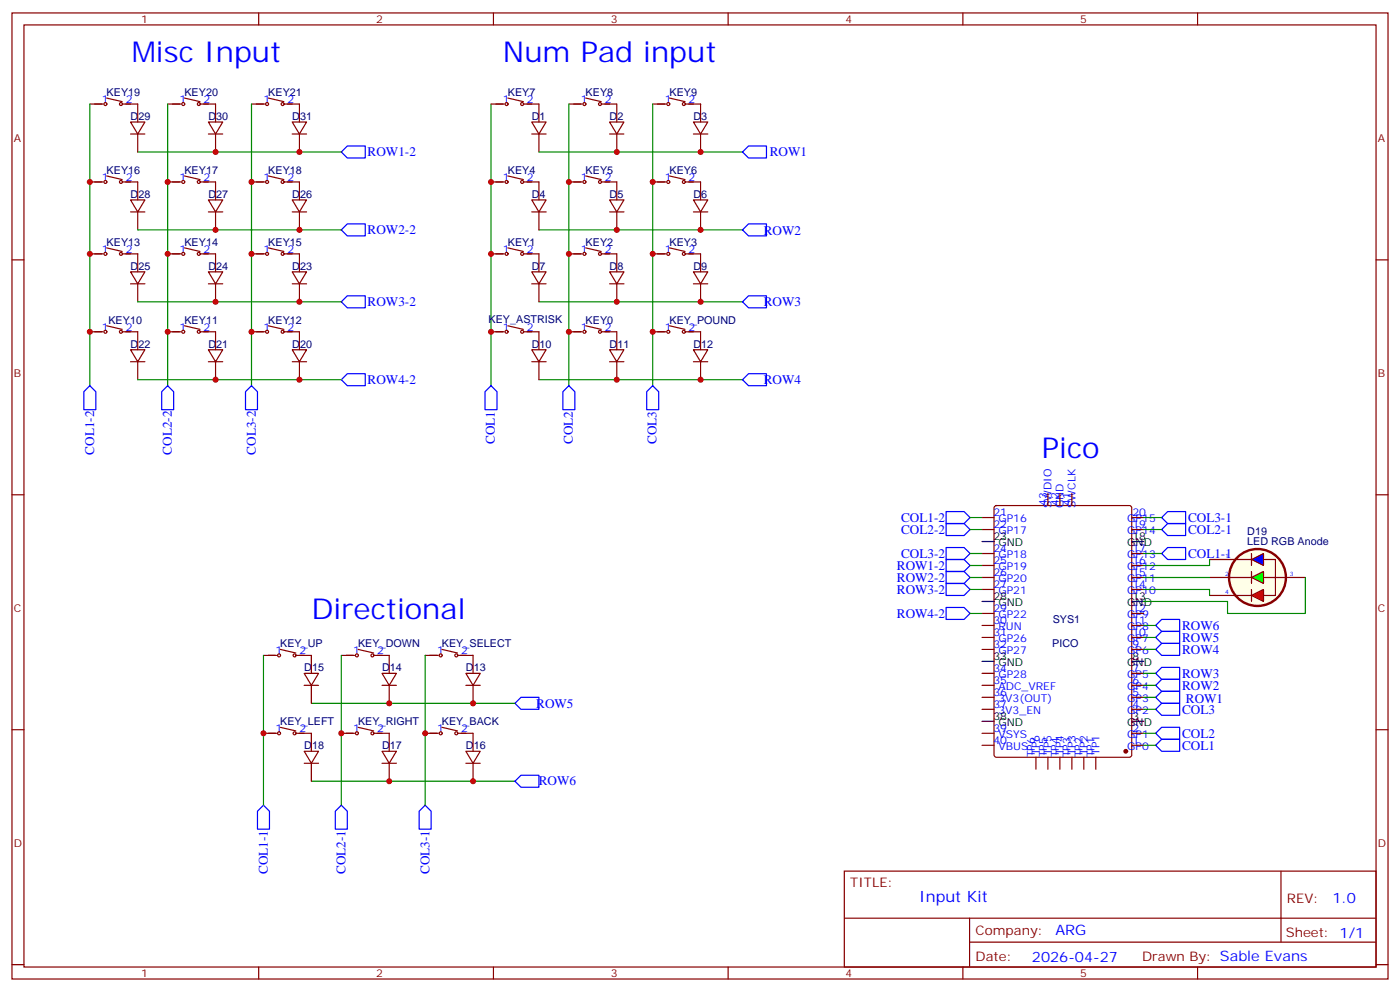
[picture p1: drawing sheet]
<svg xmlns="http://www.w3.org/2000/svg" width="412mm" height="292mm" viewBox="0 0 412 292" stroke-linecap="round" stroke-linejoin="round" font-family="sans-serif">
<g fill="none" stroke="#870000" stroke-width=".35">
<path d="M3.5 3.8h405.4v284.3h-405.4zM7.1 7.3h398.2v277.3h-398.2zM76.2 3.8v3.5M145.3 3.8v3.5M214.5 3.8v3.5M283.6 3.8v3.5M352.8 3.8v3.5M144.6 30.6h3.9M149.6 28.9l4.6 1M154.2 30.6h4.5v5.3M156.6 35.9h4.3l-2.2 3.5zM156.6 39.4h4.3"/>
<path d="M158.7 39.4v5.3M167.6 30.6h3.8M172.5 28.9l4.6 1M177.1 30.6h4.6v5.3M179.6 35.9h4.2l-2.1 3.5zM179.6 39.4h4.2M181.7 39.4v5.3M192.3 30.6h3.8M197.2 28.9l4.6 1M201.8 30.6h4.6v5.3M204.3 35.9h4.2l-2.1 3.5zM204.3 39.4h4.2"/>
<path d="M206.4 39.4v5.3M144.6 53.6h3.9M149.6 51.8l4.6 1M154.2 53.6h4.5v5.2M156.6 58.8h4.3l-2.2 3.6zM167.6 53.6h3.8M172.5 51.8l4.6 1M177.1 53.6h4.6v5.2M179.6 58.8h4.2l-2.1 3.6zM192.3 53.6h3.8M197.2 51.8l4.6 1M201.8 53.6h4.6v5.2"/>
<path d="M204.3 58.8h4.2l-2.1 3.6zM3.5 76.5h3.6M144.6 74.7h3.9M149.6 73l4.6 1M154.2 74.7h4.5v5.3M156.6 62.4h4.3M158.7 62.4v5.3M167.6 74.7h3.8M172.5 73l4.6 1M177.1 74.7h4.6v5.3M179.6 62.4h4.2M181.7 62.4v5.3"/>
<path d="M192.3 74.7h3.8M197.2 73l4.6 1M201.8 74.7h4.6v5.3M204.3 62.4h4.2M206.4 62.4v5.3M405.3 76.5h3.6M144.6 97.6h3.9M149.6 95.9l4.6 1M154.2 97.6h4.5v5.3M156.6 80h4.3l-2.2 3.5zM156.6 83.5h4.3M158.7 83.5v5.3"/>
<path d="M167.6 97.6h3.8M172.5 95.9l4.6 1M177.1 97.6h4.6v5.3M179.6 80h4.2l-2.1 3.5zM179.6 83.5h4.2M181.7 83.5v5.3M192.3 97.6h3.8M197.2 95.9l4.6 1M201.8 97.6h4.6v5.3M204.3 80h4.2l-2.1 3.5zM204.3 83.5h4.2M206.4 83.5v5.3"/>
<path d="M156.6 102.9h4.3l-2.2 3.6zM156.6 106.5h4.3M158.7 106.5v5.3M179.6 102.9h4.2l-2.1 3.6zM179.6 106.5h4.2M181.7 106.5v5.3M204.3 102.9h4.2l-2.1 3.6zM204.3 106.5h4.2M206.4 106.5v5.3M3.5 145.6h3.6M289.3 155.9h3.5M289.3 152.3h3.5"/>
<path d="M293 149l.5-.2h39.2l.6 .4 .1 73-.5 .6-39.4 .1-.6-.5-.1-72.9zM308.7 145.3v3.5M312.2 145.3v3.5M315.7 145.3v3.5M333.4 155.9h3.5M333.4 152.3h3.5M405.3 145.6h3.6M289.3 173.5h3.5M289.3 170h3.5M289.3 166.4h3.5M289.3 162.9h3.5M333.4 173.5h3.5"/>
<path d="M333.4 170h3.5M333.4 166.4h3.5M333.4 162.9h3.5M77.6 192.9h3.9M82.5 191.1l4.6 1.1M87.1 192.9h4.6v5.3M89.6 198.2h4.2l-2.1 3.5zM100.5 192.9h3.9M105.5 191.1l4.6 1.1M110.1 192.9h4.6v5.3M112.5 198.2h4.3l-2.1 3.5zM125.2 192.9h3.9"/>
<path d="M130.2 191.1l4.6 1.1M134.8 192.9h4.5v5.3M137.2 198.2h4.3l-2.2 3.5zM289.3 198.2h3.5M289.3 191.1h3.5M289.3 187.6h3.5M289.3 184.1h3.5M289.3 180.6h3.5M333.4 198.2h3.5M333.4 191.1h3.5M333.4 187.6h3.5M333.4 184.1h3.5"/>
<path d="M333.4 180.6h3.5M3.5 214.8h3.6M77.6 215.8h3.9M82.5 214.1l4.6 1M87.1 215.8h4.6v5.3M89.6 201.7h4.2M91.7 201.7v5.3M100.5 215.8h3.9M105.5 214.1l4.6 1M110.1 215.8h4.6v5.3M112.5 201.7h4.3M114.7 201.7v5.3"/>
<path d="M125.2 215.8h3.9M130.2 214.1l4.6 1M134.8 215.8h4.5v5.3M137.2 201.7h4.3M139.3 201.7v5.3M289.3 219.4h3.5M289.3 215.8h3.5M289.3 208.8h3.5M289.3 205.2h3.5M289.3 201.7h3.5M333.4 219.4h3.5M333.4 215.8h3.5"/>
<path d="M333.4 208.8h3.5M333.4 205.2h3.5M333.4 201.7h3.5M405.3 214.8h3.6M89.6 221.1h4.2l-2.1 3.5zM89.6 224.6h4.2M91.7 224.6v5.3M112.5 221.1h4.3l-2.1 3.5zM112.5 224.6h4.3M114.7 224.6v5.3M137.2 221.1h4.3l-2.2 3.5zM137.2 224.6h4.3"/>
<path d="M139.3 224.6v5.3M305.2 222.9v3.5M308.7 222.9v3.5M312.2 222.9v3.5M315.7 222.9v3.5M319.3 222.9v3.5M322.8 222.9v3.5M248.7 256.4h156.6v28.2h-156.6zM377.3 256.4v20.9M248.7 270.2h156.5M285.6 277.3h119.6M285.6 270.2v14.2"/>
<path d="M3.5 283.9h3.6M76.2 284.6v3.5M145.3 284.6v3.5M214.5 284.6v3.5M283.6 284.6v3.5M352.8 284.6v3.5M405.3 283.9h3.6"/>
<circle cx="149.2" cy="30.6" r=".44"/>
<circle cx="153.8" cy="30.6" r=".44"/>
<circle cx="172.2" cy="30.6" r=".44"/>
<circle cx="176.7" cy="30.6" r=".44"/>
<circle cx="196.8" cy="30.6" r=".44"/>
<circle cx="201.4" cy="30.6" r=".44"/>
<circle cx="149.2" cy="53.6" r=".44"/>
<circle cx="153.8" cy="53.6" r=".44"/>
<circle cx="172.2" cy="53.6" r=".44"/>
<circle cx="176.7" cy="53.6" r=".44"/>
<circle cx="196.8" cy="53.6" r=".44"/>
<circle cx="201.4" cy="53.6" r=".44"/>
<circle cx="149.2" cy="74.7" r=".44"/>
<circle cx="153.8" cy="74.7" r=".44"/>
<circle cx="172.2" cy="74.7" r=".44"/>
<circle cx="176.7" cy="74.7" r=".44"/>
<circle cx="196.8" cy="74.7" r=".44"/>
<circle cx="201.4" cy="74.7" r=".44"/>
<circle cx="149.2" cy="97.6" r=".44"/>
<circle cx="153.8" cy="97.6" r=".44"/>
<circle cx="172.2" cy="97.6" r=".44"/>
<circle cx="176.7" cy="97.6" r=".44"/>
<circle cx="196.8" cy="97.6" r=".44"/>
<circle cx="201.4" cy="97.6" r=".44"/>
<circle cx="82.2" cy="192.9" r=".44"/>
<circle cx="86.8" cy="192.9" r=".44"/>
<circle cx="105.1" cy="192.9" r=".44"/>
<circle cx="109.7" cy="192.9" r=".44"/>
<circle cx="129.8" cy="192.9" r=".44"/>
<circle cx="134.4" cy="192.9" r=".44"/>
<circle cx="82.2" cy="215.8" r=".44"/>
<circle cx="86.8" cy="215.8" r=".44"/>
<circle cx="105.1" cy="215.8" r=".44"/>
<circle cx="109.7" cy="215.8" r=".44"/>
<circle cx="129.8" cy="215.8" r=".44"/>
<circle cx="134.4" cy="215.8" r=".44"/>
</g>
<g fill="none" stroke="#00f" stroke-width=".35">
<path d="M218.7 44.7l1.8-1.7h5.3v3.5h-5.3zM218.7 67.7l1.8-1.8h5.3v3.5h-5.3zM218.7 88.8l1.8-1.7h5.3v3.5h-5.3zM144.6 113.5l1.8 1.8v5.3h-3.5v-5.3zM167.6 113.5l1.7 1.8v5.3h-3.5v-5.3zM192.3 113.5l1.7 1.8v5.3h-3.5v-5.3zM218.7 111.8l1.8-1.8h5.3v3.5h-5.3zM342.2 200h5.3v3.5h-5.3l-1.8-1.8zM342.2 196.4h5.3v3.6h-5.3l-1.8-1.8zM342.2 189.4h5.3v3.5h-5.3l-1.8-1.8zM342.2 185.8h5.3v3.6h-5.3l-1.8-1.8zM342.2 182.3h5.3v3.5h-5.3l-1.8-1.7z"/>
<path d="M151.7 207l1.8-1.8h5.2v3.6h-5.2zM340.4 219.4l1.8-1.8h5.3v3.5h-5.3zM340.4 215.8l1.8-1.7h5.3v3.5h-5.3zM340.4 208.8l1.8-1.8h5.3v3.5h-5.3zM342.2 203.5h5.3v3.5h-5.3l-1.8-1.8zM151.7 229.9l1.8-1.7h5.2v3.5h-5.2z"/>
</g>
<circle cx="331.6" cy="221.1" r=".53" fill="#870000" stroke="#870000" stroke-width=".35"/>
<path d="M289.3 159.4h3.5M333.4 159.4h3.5M289.3 177h3.5M333.4 177h3.5M289.3 194.7h3.5M333.4 194.7h3.5M289.3 212.3h3.5M333.4 212.3h3.5" fill="none" stroke="#000" stroke-width=".35"/>
<g fill="none" stroke="#008700" stroke-width=".35">
<path d="M144.6 30.6v82.9M167.6 30.6v82.9M192.3 30.6v82.9M158.7 44.7h60M158.7 67.7h60M158.7 88.8h60M158.7 111.8h60M336.9 184.1h3.5M336.9 187.6h3.5M336.9 191.1h3.5M336.9 198.2h3.5M91.7 207h60"/>
<path d="M336.9 208.8h3.5M336.9 215.8h3.5M336.9 219.4h3.5M336.9 205.2h3.5M336.9 201.7h3.5M91.7 229.9h60"/>
</g>
<circle cx="370.4" cy="170" r="8.4" fill="#ffffe8" stroke="#870000" stroke-width=".71"/>
<path d="M372.2 164.7h3.5v10.6h-3.5M372.2 170h12.3" fill="none" stroke="#870000" stroke-width=".35"/>
<path d="M368.7 164.7l3.5-1.8v3.5z" fill="#00f" stroke="#870000" stroke-width=".35"/>
<path d="M368.7 170l3.5-1.8v3.5z" fill="#0f0" stroke="#870000" stroke-width=".35"/>
<path d="M368.7 175.3l3.5-1.8v3.5z" fill="#f00" stroke="#870000" stroke-width=".35"/>
<g fill="none" stroke="#870000" stroke-width=".35">
<path d="M26.5 30.6h3.8M31.4 28.9l4.6 1M36 30.6h4.6v5.3M38.5 35.9h4.2l-2.1 3.5zM38.5 39.4h4.2M40.6 39.4v5.3M49.4 30.6h3.9M54.3 28.9l4.6 1M58.9 30.6h4.6v5.3M61.4 35.9h4.2l-2.1 3.5zM61.4 39.4h4.2M63.5 39.4v5.3"/>
<path d="M74.1 30.6h3.9M79 28.9l4.6 1M83.6 30.6h4.6v5.3M86.1 35.9h4.2l-2.1 3.5zM86.1 39.4h4.2M88.2 39.4v5.3M26.5 53.6h3.8M31.4 51.8l4.6 1M36 53.6h4.6v5.2M38.5 58.8h4.2l-2.1 3.6zM49.4 53.6h3.9M54.3 51.8l4.6 1"/>
<path d="M58.9 53.6h4.6v5.2M61.4 58.8h4.2l-2.1 3.6zM74.1 53.6h3.9M79 51.8l4.6 1M83.6 53.6h4.6v5.2M86.1 58.8h4.2l-2.1 3.6zM26.5 74.7h3.8M31.4 73l4.6 1M36 74.7h4.6v5.3M38.5 62.4h4.2M40.6 62.4v5.3M49.4 74.7h3.9"/>
<path d="M54.3 73l4.6 1M58.9 74.7h4.6v5.3M61.4 62.4h4.2M63.5 62.4v5.3M74.1 74.7h3.9M79 73l4.6 1M83.6 74.7h4.6v5.3M86.1 62.4h4.2M88.2 62.4v5.3M26.5 97.6h3.8M31.4 95.9l4.6 1M36 97.6h4.6v5.3"/>
<path d="M38.5 80h4.2l-2.1 3.5zM38.5 83.5h4.2M40.6 83.5v5.3M49.4 97.6h3.9M54.3 95.9l4.6 1M58.9 97.6h4.6v5.3M61.4 80h4.2l-2.1 3.5zM61.4 83.5h4.2M63.5 83.5v5.3M74.1 97.6h3.9M79 95.9l4.6 1M83.6 97.6h4.6v5.3"/>
<path d="M86.1 80h4.2l-2.1 3.5zM86.1 83.5h4.2M88.2 83.5v5.3M38.5 102.9h4.2l-2.1 3.6zM38.5 106.5h4.2M40.6 106.5v5.3M61.4 102.9h4.2l-2.1 3.6zM61.4 106.5h4.2M63.5 106.5v5.3M86.1 102.9h4.2l-2.1 3.6zM86.1 106.5h4.2M88.2 106.5v5.3"/>
<path d="M356.3 164.7h12.4M356.3 170h12.4M356.3 175.3h12.4M368.7 162.9v3.5M368.7 168.2v3.5M368.7 173.5v3.5"/>
<circle cx="31" cy="30.6" r=".44"/>
<circle cx="35.6" cy="30.6" r=".44"/>
<circle cx="54" cy="30.6" r=".44"/>
<circle cx="58.6" cy="30.6" r=".44"/>
<circle cx="78.7" cy="30.6" r=".44"/>
<circle cx="83.3" cy="30.6" r=".44"/>
<circle cx="31" cy="53.6" r=".44"/>
<circle cx="35.6" cy="53.6" r=".44"/>
<circle cx="54" cy="53.6" r=".44"/>
<circle cx="58.6" cy="53.6" r=".44"/>
<circle cx="78.7" cy="53.6" r=".44"/>
<circle cx="83.3" cy="53.6" r=".44"/>
<circle cx="31" cy="74.7" r=".44"/>
<circle cx="35.6" cy="74.7" r=".44"/>
<circle cx="54" cy="74.7" r=".44"/>
<circle cx="58.6" cy="74.7" r=".44"/>
<circle cx="78.7" cy="74.7" r=".44"/>
<circle cx="83.3" cy="74.7" r=".44"/>
<circle cx="31" cy="97.6" r=".44"/>
<circle cx="35.6" cy="97.6" r=".44"/>
<circle cx="54" cy="97.6" r=".44"/>
<circle cx="58.6" cy="97.6" r=".44"/>
<circle cx="78.7" cy="97.6" r=".44"/>
<circle cx="83.3" cy="97.6" r=".44"/>
</g>
<g fill="none" stroke="#008700" stroke-width=".35">
<path d="M26.5 30.6v82.9M49.4 30.6v82.9M74.1 30.6v82.9M40.6 44.7h59.9M40.6 67.7h59.9M40.6 88.8h59.9M40.6 111.8h59.9M285.8 155.9h3.5M285.8 152.3h3.5M336.9 155.9h5.3M336.9 152.3h5.3M285.8 170h3.5"/>
<path d="M285.8 162.9h3.5M285.8 166.4h3.5M285.8 173.5h3.5M336.9 173.5h19.4v1.8M336.9 170h19.4M336.9 162.9h5.3M356.3 164.7v1.7h-19.4M384.5 170v10.6h-22.9v-3.6h-24.7M77.6 192.9v44.1M100.5 192.9v44.1M125.2 192.9v44.1M285.8 180.6h3.5"/>
</g>
<g fill="none" stroke="#00f" stroke-width=".35">
<path d="M100.5 44.7l1.8-1.7h5.3v3.5h-5.3zM102.3 65.9h5.3v3.5h-5.3l-1.8-1.7zM100.5 88.8l1.8-1.7h5.3v3.5h-5.3zM24.7 115.3l1.8-1.8 1.7 1.8v5.3h-3.5zM49.4 113.5l1.8 1.8v5.3h-3.6v-5.3zM74.1 113.5l1.7 1.8v5.3h-3.5v-5.3zM100.5 111.8l1.8-1.8h5.3v3.5h-5.3zM278.7 150.6h5.3l1.8 1.7-1.8 1.8h-5.3zM278.7 154.1h5.3l1.8 1.8-1.8 1.7h-5.3zM342.2 152.3l1.8-1.7h5.2v3.5h-5.2zM342.2 155.9l1.8-1.8h5.2v3.5h-5.2zM278.7 161.1h5.3l1.8 1.8-1.8 1.8h-5.3z"/>
<path d="M278.7 178.8h5.3l1.8 1.8-1.8 1.7h-5.3zM278.7 171.7h5.3l1.8 1.8-1.8 1.8h-5.3zM278.7 168.2h5.3l1.8 1.8-1.8 1.7h-5.3zM278.7 164.7h5.3l1.8 1.7-1.8 1.8h-5.3zM342.2 162.9l1.8-1.8h5.2v3.6h-5.2zM77.6 237l1.8 1.8v5.3h-3.6v-5.3zM100.5 237l1.8 1.8v5.3h-3.5v-5.3zM125.2 237l1.8 1.8v5.3h-3.5v-5.3z"/>
</g>
<g fill="#c00">
<circle cx="206.4" cy="44.7" r=".88"/>
<circle cx="181.7" cy="44.7" r=".88"/>
<circle cx="181.7" cy="67.7" r=".88"/>
<circle cx="206.4" cy="67.7" r=".88"/>
<circle cx="144.6" cy="53.6" r=".88"/>
<circle cx="167.6" cy="53.6" r=".88"/>
<circle cx="192.3" cy="53.6" r=".88"/>
<circle cx="181.7" cy="88.8" r=".88"/>
<circle cx="206.4" cy="88.8" r=".88"/>
<circle cx="144.6" cy="74.7" r=".88"/>
<circle cx="167.6" cy="74.7" r=".88"/>
<circle cx="192.3" cy="74.7" r=".88"/>
<circle cx="181.7" cy="111.8" r=".88"/>
<circle cx="206.4" cy="111.8" r=".88"/>
<circle cx="144.6" cy="97.6" r=".88"/>
<circle cx="167.6" cy="97.6" r=".88"/>
<circle cx="192.3" cy="97.6" r=".88"/>
<circle cx="139.3" cy="207" r=".88"/>
<circle cx="114.7" cy="207" r=".88"/>
<circle cx="139.3" cy="229.9" r=".88"/>
<circle cx="114.7" cy="229.9" r=".88"/>
<circle cx="74.1" cy="97.6" r=".88"/>
<circle cx="49.4" cy="97.6" r=".88"/>
<circle cx="26.5" cy="97.6" r=".88"/>
<circle cx="88.2" cy="111.8" r=".88"/>
<circle cx="63.5" cy="111.8" r=".88"/>
<circle cx="74.1" cy="74.7" r=".88"/>
<circle cx="49.4" cy="74.7" r=".88"/>
<circle cx="26.5" cy="74.7" r=".88"/>
<circle cx="88.2" cy="88.8" r=".88"/>
<circle cx="63.5" cy="88.8" r=".88"/>
<circle cx="74.1" cy="53.6" r=".88"/>
<circle cx="49.4" cy="53.6" r=".88"/>
<circle cx="26.5" cy="53.6" r=".88"/>
<circle cx="88.2" cy="67.7" r=".88"/>
<circle cx="63.5" cy="67.7" r=".88"/>
<circle cx="63.5" cy="44.7" r=".88"/>
<circle cx="88.2" cy="44.7" r=".88"/>
<circle cx="125.2" cy="215.8" r=".88"/>
<circle cx="100.5" cy="215.8" r=".88"/>
<circle cx="77.6" cy="215.8" r=".88"/>
</g>
<g font-size="8.5" fill="#00f">
<text x="38.8" y="18.3">Misc Input</text>
<text x="148.2" y="18.3">Num Pad input</text>
<text x="306.9" y="134.7">Pico</text>
<text x="91.7" y="182.3">Directional</text>
</g>
<text font-size="4.6" fill="#00f" x="270.8" y="265.4">Input Kit</text>
<g font-size="4.2" fill="#00f">
<text x="392.5" y="265.7">1.0</text>
<text x="310.9" y="275.2">ARG</text>
<text x="304" y="283">2026-04-27</text>
</g>
<g font-size="3.9" fill="#00f">
<text x="108.3" y="45.9">ROW1-2</text>
<text x="226.7" y="46">ROW1</text>
<text x="108.3" y="68.9">ROW2-2</text>
<text x="225" y="69">ROW2</text>
<text x="108.3" y="90">ROW3-2</text>
<text x="225" y="90.2">ROW3</text>
<text x="108.3" y="113">ROW4-2</text>
<text x="225" y="113.1">ROW4</text>
<text x="145.8" y="130.7" transform="rotate(-90 145.8 130.7)">COL1</text>
<text x="168.7" y="130.7" transform="rotate(-90 168.7 130.7)">COL2</text>
<text x="193.4" y="130.7" transform="rotate(-90 193.4 130.7)">COL3</text>
<text x="27.7" y="133.8" transform="rotate(-90 27.7 133.8)">COL1-2</text>
<text x="50.7" y="133.8" transform="rotate(-90 50.7 133.8)">COL2-2</text>
<text x="75.4" y="133.8" transform="rotate(-90 75.4 133.8)">COL3-2</text>
<text x="265.4" y="153.6">COL1-2</text>
<text x="350" y="153.6">COL3-1</text>
<text x="265.4" y="157.1">COL2-2</text>
<text x="350" y="157.1">COL2-1</text>
<text x="264.2" y="167.7">ROW1-2</text>
<text x="265.4" y="164.2">COL3-2</text>
<text x="350" y="164.2">COL1-1</text>
<text x="264.2" y="171.3">ROW2-2</text>
<text x="264.2" y="174.8">ROW3-2</text>
<text x="264.2" y="181.9">ROW4-2</text>
<text x="348.2" y="185.4">ROW6</text>
<text x="348.2" y="189">ROW5</text>
<text x="348.2" y="192.5">ROW4</text>
<text x="348.2" y="203.1">ROW2</text>
<text x="348.2" y="199.5">ROW3</text>
<text x="158" y="208.4">ROW5</text>
<text x="349.3" y="206.8">ROW1</text>
<text x="348.2" y="210.1">COL3</text>
<text x="348.2" y="220.7">COL1</text>
<text x="348.2" y="217.2">COL2</text>
<text x="158.7" y="231.2">ROW6</text>
<text x="78.9" y="257.3" transform="rotate(-90 78.9 257.3)">COL1-1</text>
<text x="101.8" y="257.3" transform="rotate(-90 101.8 257.3)">COL2-1</text>
<text x="126.5" y="257.3" transform="rotate(-90 126.5 257.3)">COL3-1</text>
</g>
<g font-size="3.9" fill="#800">
<text x="250.5" y="261">TITLE:</text>
<text x="379.1" y="265.7">REV:</text>
<text x="287.4" y="275.2">Company:</text>
<text x="378.7" y="275.8">Sheet: 1/1</text>
<text x="287.4" y="282.9">Date:</text>
<text x="336.4" y="282.9">Drawn By: Sable Evans</text>
</g>
<g font-size="3.2" fill="#800">
<text x="41.6" y="6.8">1</text>
<text x="110.8" y="6.8">2</text>
<text x="179.9" y="6.8">3</text>
<text x="249.1" y="6.8">4</text>
<text x="318.2" y="6.8">5</text>
<text x="4.1" y="41.9">A</text>
<text x="405.9" y="41.9">A</text>
<text x="4.1" y="111.1">B</text>
<text x="405.9" y="111.1">B</text>
<text x="4.1" y="180.2">C</text>
<text x="405.9" y="180.2">C</text>
<text x="4.1" y="249.3">D</text>
<text x="405.9" y="249.3">D</text>
<text x="41.6" y="287.6">1</text>
<text x="110.8" y="287.6">2</text>
<text x="179.9" y="287.6">3</text>
<text x="249.1" y="287.6">4</text>
<text x="318.2" y="287.6">5</text>
</g>
<g font-size="3.2" fill="#000080">
<text x="31.4" y="28.2">KEY19</text>
<text x="54.3" y="28.2">KEY20</text>
<text x="79" y="28.2">KEY21</text>
<text x="149.6" y="28.2">KEY7</text>
<text x="172.5" y="28.2">KEY8</text>
<text x="197.2" y="28.2">KEY9</text>
<text x="38.5" y="35.3">D29</text>
<text x="61.4" y="35.3">D30</text>
<text x="86.1" y="35.3">D31</text>
<text x="156.6" y="35.3">D1</text>
<text x="179.6" y="35.3">D2</text>
<text x="204.3" y="35.3">D3</text>
<text x="31.4" y="51.2">KEY16</text>
<text x="54.3" y="51.2">KEY17</text>
<text x="79" y="51.2">KEY18</text>
<text x="149.6" y="51.2">KEY4</text>
<text x="172.5" y="51.2">KEY5</text>
<text x="197.2" y="51.2">KEY6</text>
<text x="38.5" y="58.2">D28</text>
<text x="61.4" y="58.2">D27</text>
<text x="86.1" y="58.2">D26</text>
<text x="156.6" y="58.2">D4</text>
<text x="179.6" y="58.2">D5</text>
<text x="204.3" y="58.2">D6</text>
<text x="31.4" y="72.3">KEY13</text>
<text x="54.3" y="72.3">KEY14</text>
<text x="79" y="72.3">KEY15</text>
<text x="149.6" y="72.3">KEY1</text>
<text x="172.5" y="72.3">KEY2</text>
<text x="197.2" y="72.3">KEY3</text>
<text x="38.5" y="79.4">D25</text>
<text x="61.4" y="79.4">D24</text>
<text x="86.1" y="79.4">D23</text>
<text x="156.6" y="79.4">D7</text>
<text x="179.6" y="79.4">D8</text>
<text x="204.3" y="79.4">D9</text>
<text x="31.9" y="95.3">KEY10</text>
<text x="54.3" y="95.3">KEY11</text>
<text x="79" y="95.3">KEY12</text>
<text x="143.9" y="95.2">KEY_ASTRISK</text>
<text x="172.5" y="95.3">KEY0</text>
<text x="197.2" y="95.3">KEY_POUND</text>
<text x="38.5" y="102.3">D22</text>
<text x="61.4" y="102.3">D21</text>
<text x="86.1" y="102.3">D20</text>
<text x="156.6" y="102.3">D10</text>
<text x="179.6" y="102.3">D11</text>
<text x="204.3" y="102.3">D12</text>
<text x="367.4" y="160.5">LED RGB Anode</text>
<text x="367.4" y="157.4">D19</text>
<text x="310.1" y="183.4">SYS1</text>
<text x="82.6" y="190.5">KEY_UP</text>
<text x="105.5" y="190.5">KEY_DOWN</text>
<text x="130.2" y="190.5">KEY_SELECT</text>
<text x="309.9" y="190.5">PICO</text>
<text x="89.6" y="197.6">D15</text>
<text x="112.5" y="197.6">D14</text>
<text x="137.2" y="197.6">D13</text>
<text x="82.6" y="213.5">KEY_LEFT</text>
<text x="105.5" y="213.5">KEY_RIGHT</text>
<text x="130.2" y="213.5">KEY_BACK</text>
<text x="89.6" y="220.5">D18</text>
<text x="112.5" y="220.5">D17</text>
<text x="137.2" y="220.5">D16</text>
</g>
<g font-size="3.2" fill="#00f">
<text x="30" y="30.3">1</text>
<text x="37" y="30.3">2</text>
<text x="52.9" y="30.3">1</text>
<text x="60" y="30.3">2</text>
<text x="77.6" y="30.3">1</text>
<text x="84.7" y="30.3">2</text>
<text x="148.2" y="30.3">1</text>
<text x="155.2" y="30.3">2</text>
<text x="171.1" y="30.3">1</text>
<text x="178.2" y="30.3">2</text>
<text x="195.8" y="30.3">1</text>
<text x="202.8" y="30.3">2</text>
<text x="30" y="53.2">1</text>
<text x="37" y="53.2">2</text>
<text x="52.9" y="53.2">1</text>
<text x="60" y="53.2">2</text>
<text x="77.6" y="53.2">1</text>
<text x="84.7" y="53.2">2</text>
<text x="148.2" y="53.2">1</text>
<text x="155.2" y="53.2">2</text>
<text x="171.1" y="53.2">1</text>
<text x="178.2" y="53.2">2</text>
<text x="195.8" y="53.2">1</text>
<text x="202.8" y="53.2">2</text>
<text x="30" y="74.4">1</text>
<text x="37" y="74.4">2</text>
<text x="52.9" y="74.4">1</text>
<text x="60" y="74.4">2</text>
<text x="77.6" y="74.4">1</text>
<text x="84.7" y="74.4">2</text>
<text x="148.2" y="74.4">1</text>
<text x="155.2" y="74.4">2</text>
<text x="171.1" y="74.4">1</text>
<text x="178.2" y="74.4">2</text>
<text x="195.8" y="74.4">1</text>
<text x="202.8" y="74.4">2</text>
<text x="30" y="97.3">1</text>
<text x="37" y="97.3">2</text>
<text x="52.9" y="97.3">1</text>
<text x="60" y="97.3">2</text>
<text x="77.6" y="97.3">1</text>
<text x="84.7" y="97.3">2</text>
<text x="148.2" y="97.3">1</text>
<text x="155.2" y="97.3">2</text>
<text x="171.1" y="97.3">1</text>
<text x="178.2" y="97.3">2</text>
<text x="195.8" y="97.3">1</text>
<text x="202.8" y="97.3">2</text>
<text x="308.3" y="148.8" transform="rotate(-90 308.3 148.8)">43</text>
<text x="309.7" y="149.5" transform="rotate(-90 309.7 149.5)">SWDIO</text>
<text x="311.9" y="148.8" transform="rotate(-90 311.9 148.8)">42</text>
<text x="313.3" y="149.5" transform="rotate(-90 313.3 149.5)">GND</text>
<text x="315.4" y="148.8" transform="rotate(-90 315.4 148.8)">41</text>
<text x="316.8" y="149.5" transform="rotate(-90 316.8 149.5)">SWCLK</text>
<text x="292.6" y="152">21</text>
<text x="292.6" y="155.5">22</text>
<text x="294.1" y="153.7">GP16</text>
<text x="332.1" y="153.7">GP15</text>
<text x="333.6" y="155.5">19</text>
<text x="333.6" y="152">20</text>
<text x="294.1" y="157.3">GP17</text>
<text x="332.1" y="157.3">GP14</text>
<text x="292.6" y="162.6">24</text>
<text x="292.6" y="166.1">25</text>
<text x="294.1" y="164.3">GP18</text>
<text x="294.1" y="167.9">GP19</text>
<text x="332.1" y="167.9">GP12</text>
<text x="332.1" y="164.3">GP13</text>
<text x="333.6" y="166.1">16</text>
<text x="333.6" y="162.6">17</text>
<text x="292.6" y="169.6">26</text>
<text x="292.6" y="173.1">27</text>
<text x="294.1" y="171.4">GP20</text>
<text x="332.1" y="171.4">GP11</text>
<text x="333.6" y="173.1">14</text>
<text x="333.6" y="169.6">15</text>
<text x="294.1" y="174.9">GP21</text>
<text x="332.1" y="174.9">GP10</text>
<text x="292.6" y="180.2">29</text>
<text x="292.6" y="183.7">30</text>
<text x="294.1" y="182">GP22</text>
<text x="294.1" y="185.5">RUN</text>
<text x="332.1" y="185.5">GP8</text>
<text x="332.1" y="182">GP9</text>
<text x="333.6" y="183.7">11</text>
<text x="333.6" y="180.2">12</text>
<text x="292.6" y="187.3">31</text>
<text x="292.6" y="190.8">32</text>
<text x="294.1" y="189">GP26</text>
<text x="332.1" y="189">GP7</text>
<text x="333.6" y="190.8">9</text>
<text x="333.6" y="187.3">10</text>
<text x="81.1" y="192.5">1</text>
<text x="88.2" y="192.5">2</text>
<text x="104.1" y="192.5">1</text>
<text x="111.1" y="192.5">2</text>
<text x="128.8" y="192.5">1</text>
<text x="135.8" y="192.5">2</text>
<text x="292.6" y="197.8">34</text>
<text x="294.1" y="192.5">GP27</text>
<text x="332.1" y="192.5">GP6</text>
<text x="333.6" y="197.8">7</text>
<text x="292.6" y="201.4">35</text>
<text x="294.1" y="199.6">GP28</text>
<text x="294.1" y="203.1">ADC_VREF</text>
<text x="332.1" y="203.1">GP4</text>
<text x="332.1" y="199.6">GP5</text>
<text x="333.6" y="201.4">6</text>
<text x="292.6" y="204.9">36</text>
<text x="292.6" y="208.4">37</text>
<text x="294.1" y="206.7">3V3(OUT)</text>
<text x="332.1" y="206.7">GP3</text>
<text x="333.6" y="208.4">4</text>
<text x="333.6" y="204.9">5</text>
<text x="81.1" y="215.5">1</text>
<text x="88.2" y="215.5">2</text>
<text x="104.1" y="215.5">1</text>
<text x="111.1" y="215.5">2</text>
<text x="128.8" y="215.5">1</text>
<text x="135.8" y="215.5">2</text>
<text x="292.6" y="215.5">39</text>
<text x="294.1" y="210.2">3V3_EN</text>
<text x="332.1" y="210.2">GP2</text>
<text x="333.6" y="215.5">2</text>
<text x="292.6" y="219">40</text>
<text x="294.1" y="217.2">VSYS</text>
<text x="294.1" y="220.8">VBUS</text>
<text x="332.1" y="220.8">GP0</text>
<text x="332.1" y="217.2">GP1</text>
<text x="333.6" y="219">1</text>
<text x="304.8" y="222.9" transform="rotate(-90 304.8 222.9)">TP6</text>
<text x="306.2" y="222.2" transform="rotate(-90 306.2 222.2)">TP6</text>
<text x="308.3" y="222.9" transform="rotate(-90 308.3 222.9)">TP5</text>
<text x="309.7" y="222.2" transform="rotate(-90 309.7 222.2)">TP5</text>
<text x="311.9" y="222.9" transform="rotate(-90 311.9 222.9)">TP4</text>
<text x="313.3" y="222.2" transform="rotate(-90 313.3 222.2)">TP4</text>
<text x="315.4" y="222.9" transform="rotate(-90 315.4 222.9)">TP3</text>
<text x="316.8" y="222.2" transform="rotate(-90 316.8 222.2)">TP3</text>
<text x="318.9" y="222.9" transform="rotate(-90 318.9 222.9)">TP2</text>
<text x="320.3" y="222.2" transform="rotate(-90 320.3 222.2)">TP2</text>
<text x="322.4" y="222.9" transform="rotate(-90 322.4 222.9)">TP1</text>
<text x="323.8" y="222.2" transform="rotate(-90 323.8 222.2)">TP1</text>
</g>
<g font-size="3.2">
<text x="292.6" y="159">23</text>
<text x="294.1" y="160.8">GND</text>
<text x="332.1" y="160.8">GND</text>
<text x="333.6" y="159">18</text>
<text x="292.6" y="176.7">28</text>
<text x="294.1" y="178.4">GND</text>
<text x="332.1" y="178.4">GND</text>
<text x="333.6" y="176.7">13</text>
<text x="292.6" y="194.3">33</text>
<text x="294.1" y="196.1">GND</text>
<text x="332.1" y="196.1">GND</text>
<text x="333.6" y="194.3">8</text>
<text x="292.6" y="211.9">38</text>
<text x="294.1" y="213.7">GND</text>
<text x="332.1" y="213.7">GND</text>
<text x="333.6" y="211.9">3</text>
</g>
<g font-size="1.8" fill="#00f">
<text x="360.9" y="164.3">1</text>
<text x="360.9" y="169.6">2</text>
<text x="379.9" y="169.6">3</text>
<text x="360.9" y="174.9">4</text>
</g>
</svg>
